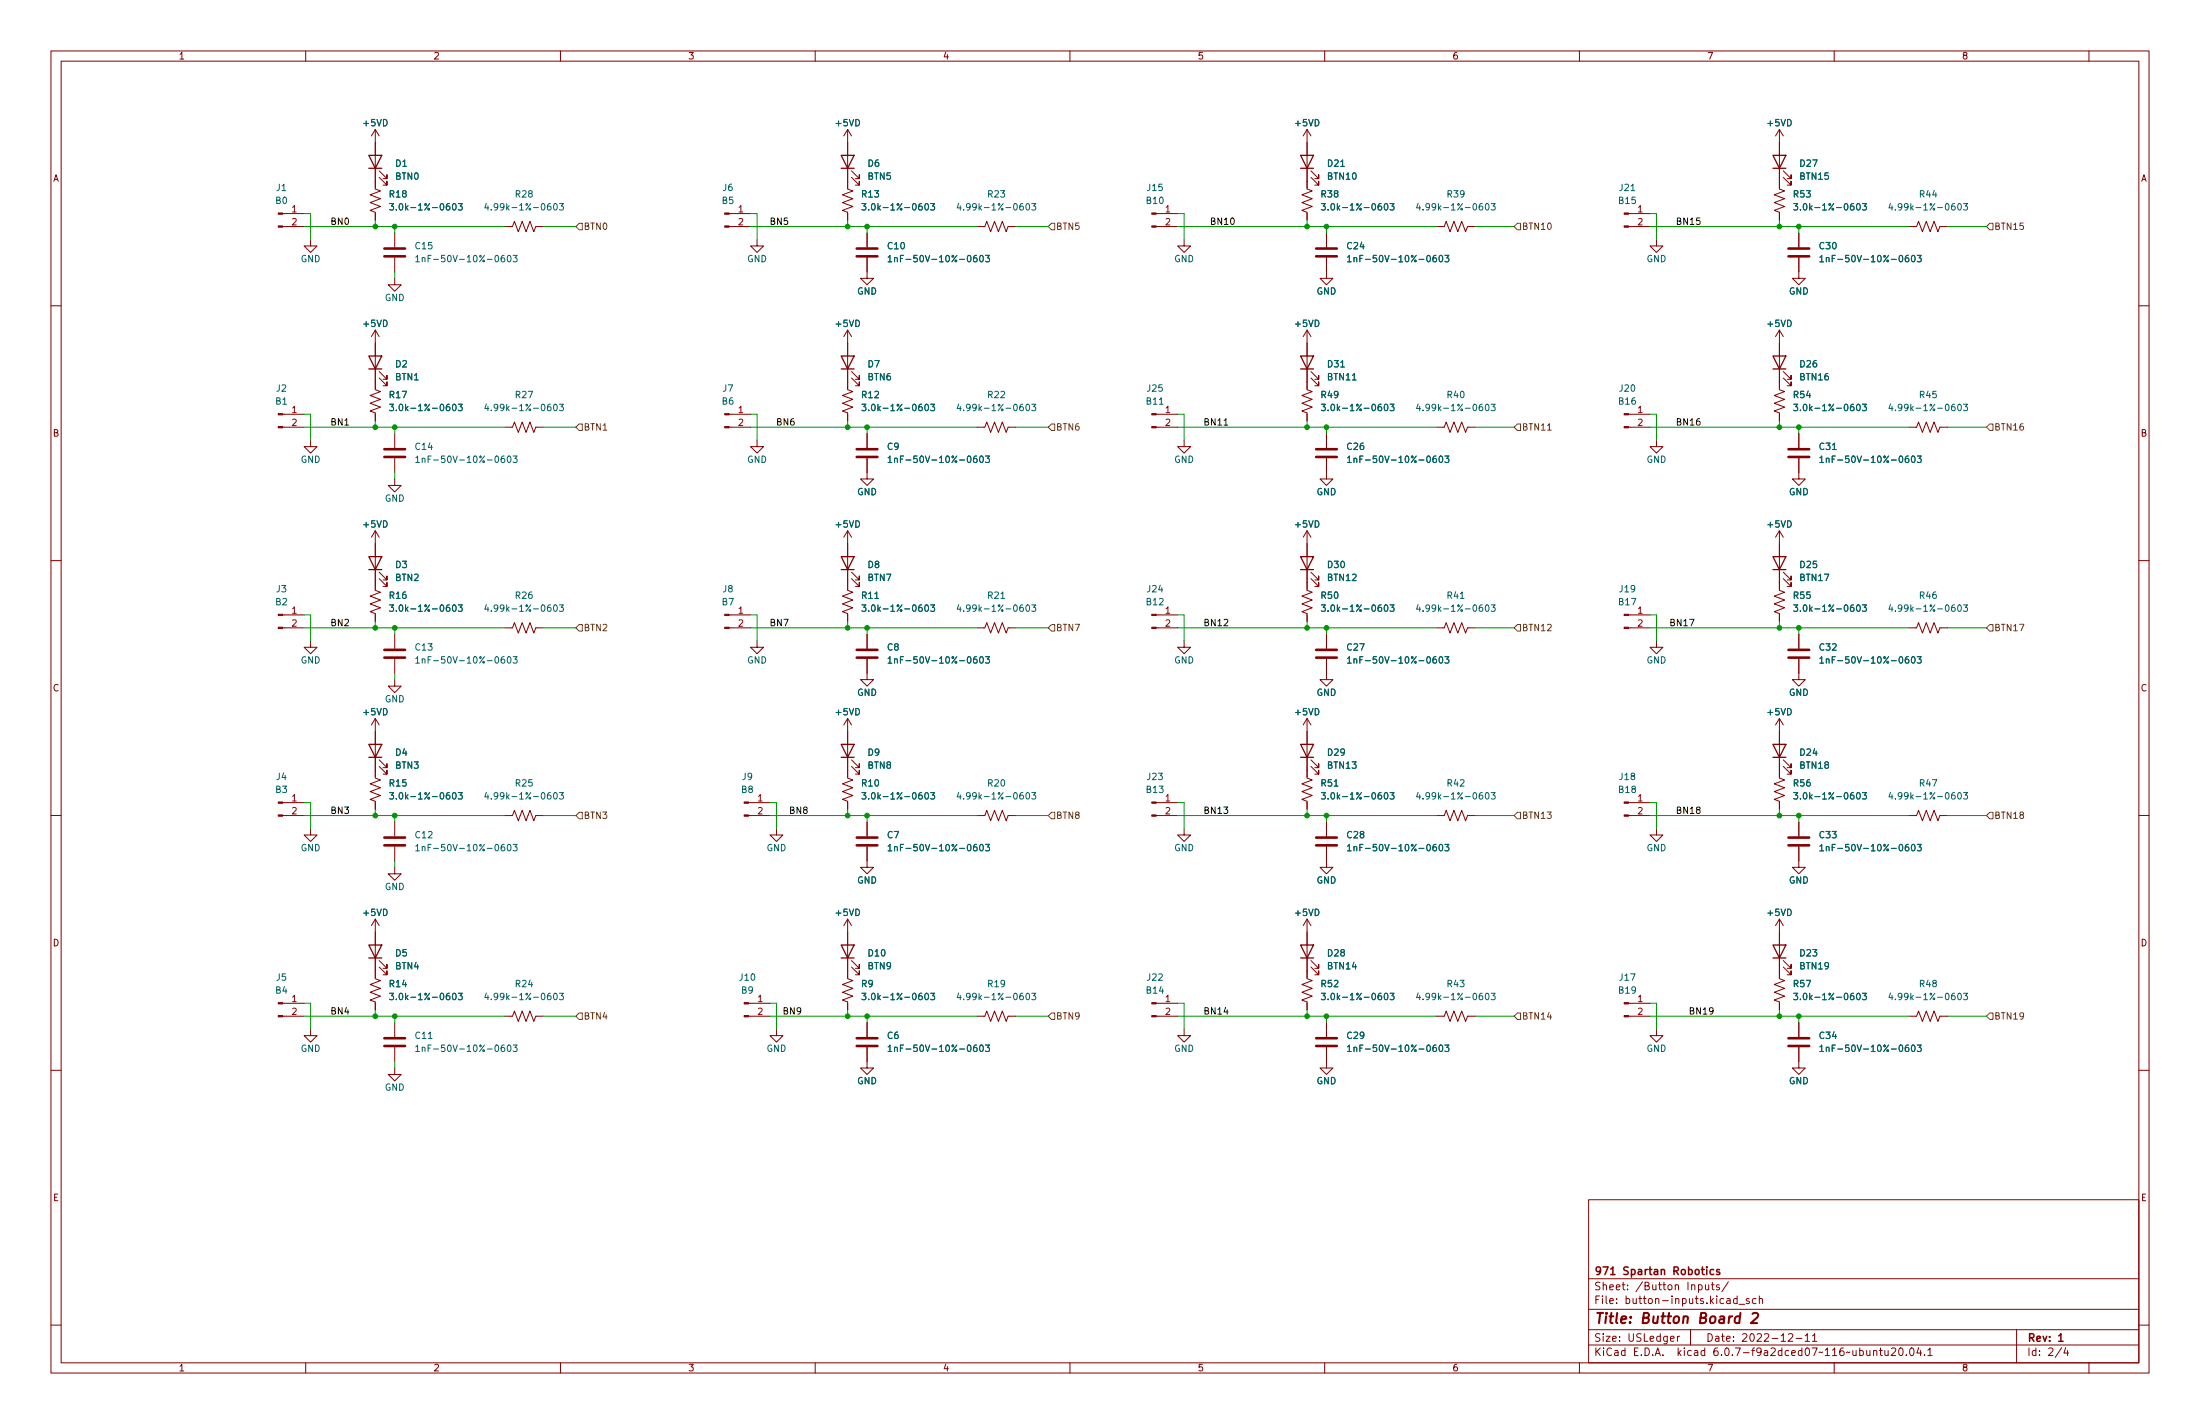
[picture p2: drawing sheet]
<svg xmlns="http://www.w3.org/2000/svg" width="432mm" height="279mm" viewBox="0 0 432 279" stroke-linecap="round" stroke-linejoin="round" font-family="sans-serif">
<g fill="none" stroke="#840000" stroke-width=".2">
<path d="M10 10h411.8v259.4h-411.8zM12 12h407.8v255.4h-407.8zM60 10v2M110 10v2M160 10v2M210 10v2M260 10v2M310 10v2M360 10v2M410 10v2M73.7 25.4v11.7l1 .4-2.1 .7 2.1 .8-2.1 .8 2.1 .7-2.1 .8 1.1 .4v1.5M73.7 25.4l-.8 1.3"/>
<path d="M73.7 25.4l.7 1.3M74.4 34.8l1.5 1.5v-.7v.7h-.7M74.4 33.5l1.5 1.6v-.8v.8h-.7M166.4 25.4v11.7l1 .4-2 .7 2 .8-2 .8 2 .7-2 .8 1 .4v1.5M166.4 25.4l-.8 1.3M166.4 25.4l.7 1.3M167.1 34.8l1.6 1.5v-.7v.7h-.8M167.1 33.5l1.6 1.6v-.8v.8h-.8M256.5 25.4v11.7l1.1 .4-2.1 .7 2.1 .8-2.1 .8 2.1 .7-2.1 .8 1 .4v1.5M256.5 25.4l-.7 1.3M256.5 25.4l.8 1.3M257.3 34.8l1.5 1.5v-.7v.7h-.7"/>
<path d="M257.3 33.5l1.5 1.6v-.8v.8h-.7M349.2 25.4v11.7l1.1 .4-2.1 .7 2.1 .8-2.1 .8 2.1 .7-2.1 .8 1 .4v1.5M349.2 25.4l-.7 1.3M349.2 25.4l.8 1.3M350 34.8l1.5 1.5v-.7v.7h-.7M350 33.5l1.5 1.6v-.8v.8h-.7M10 60h2M55.5 44.5h4.2M55.5 41.9h4.2M61 47v1.3h1.2l-1.2 1.2-1.3-1.2h1.3M77.5 54.6v1.3h1.2l-1.2 1.3-1.3-1.3h1.3M77.5 45.7v2.8"/>
<path d="M77.5 50.5v2.8M99.1 44.5h1.5l.4-1.1 .7 2.1 .8-2.1 .8 2.1 .7-2.1 .8 2.1 .4-1h1.5M143.1 44.5h4.2M143.1 41.9h4.2M148.6 47v1.3h1.3l-1.3 1.2-1.3-1.2h1.3M170.2 50.5v4.1h1.2l-1.2 1.3-1.3-1.3h1.3M170.2 45.7v2.8M191.8 44.5h1.5l.4-1.1 .7 2.1 .8-2.1 .8 2.1 .7-2.1 .8 2.1 .4-1h1.5M226.9 44.5h4.2M226.9 41.9h4.2M232.4 47v1.3h1.3l-1.3 1.2-1.3-1.2h1.3M260.3 50.5v4.1h1.3l-1.3 1.3-1.2-1.3h1.2"/>
<path d="M260.3 45.7v2.8M281.9 44.5h1.6l.3-1.1 .8 2.1 .8-2.1 .7 2.1 .8-2.1 .8 2.1 .3-1h1.6M319.6 44.5h4.2M319.6 41.9h4.2M325.1 47v1.3h1.3l-1.3 1.2-1.3-1.2h1.3M353.1 50.5v4.1h1.2l-1.2 1.3-1.3-1.3h1.3M353.1 45.7v2.8M374.6 44.5h1.6l.4-1.1 .7 2.1 .8-2.1 .7 2.1 .8-2.1 .8 2.1 .3-1h1.6M419.8 60h2M73.7 64.8v11.7l1 .3-2.1 .8 2.1 .8-2.1 .7 2.1 .8-2.1 .7 1.1 .4v1.6M73.7 64.8l-.8 1.2M73.7 64.8l.7 1.2"/>
<path d="M74.4 74.2l1.5 1.5v-.8v.8h-.7M74.4 72.9l1.5 1.5v-.7v.7h-.7M166.4 64.8v11.7l1 .3-2 .8 2 .8-2 .7 2 .8-2 .7 1 .4v1.6M166.4 64.8l-.8 1.2M166.4 64.8l.7 1.2M167.1 74.2l1.6 1.5v-.8v.8h-.8M167.1 72.9l1.6 1.5v-.7v.7h-.8M256.5 64.8v11.7l1.1 .3-2.1 .8 2.1 .8-2.1 .7 2.1 .8-2.1 .7 1 .4v1.6M256.5 64.8l-.7 1.2M256.5 64.8l.8 1.2M257.3 74.2l1.5 1.5v-.8v.8h-.7M257.3 72.9l1.5 1.5v-.7v.7h-.7"/>
<path d="M349.2 64.8v11.7l1.1 .3-2.1 .8 2.1 .8-2.1 .7 2.1 .8-2.1 .7 1 .4v1.6M349.2 64.8l-.7 1.2M349.2 64.8l.8 1.2M350 74.2l1.5 1.5v-.8v.8h-.7M350 72.9l1.5 1.5v-.7v.7h-.7M55.5 83.8h4.2M55.5 81.3h4.2M61 86.4v1.2h1.2l-1.2 1.3-1.3-1.3h1.3M77.5 94v1.3h1.2l-1.2 1.2-1.3-1.2h1.3M77.5 85.1v2.8M77.5 89.9v2.8M99.1 83.8h1.5l.4-1 .7 2 .8-2 .8 2 .7-2 .8 2 .4-1h1.5"/>
<path d="M143.1 83.8h4.2M143.1 81.3h4.2M148.6 86.4v1.2h1.3l-1.3 1.3-1.3-1.3h1.3M170.2 89.9v4.1h1.2l-1.2 1.3-1.3-1.3h1.3M170.2 85.1v2.8M191.8 83.8h1.5l.4-1 .7 2 .8-2 .8 2 .7-2 .8 2 .4-1h1.5M226.9 83.8h4.2M226.9 81.3h4.2M232.4 86.4v1.2h1.3l-1.3 1.3-1.3-1.3h1.3M260.3 89.9v4.1h1.3l-1.3 1.3-1.2-1.3h1.2M260.3 85.1v2.8M281.9 83.8h1.6l.3-1 .8 2 .8-2 .7 2 .8-2 .8 2 .3-1h1.6"/>
<path d="M319.6 83.8h4.2M319.6 81.3h4.2M325.1 86.4v1.2h1.3l-1.3 1.3-1.3-1.3h1.3M353.1 89.9v4.1h1.2l-1.2 1.3-1.3-1.3h1.3M353.1 85.1v2.8M374.6 83.8h1.6l.4-1 .7 2 .8-2 .7 2 .8-2 .8 2 .3-1h1.6M10 110h2M73.7 104.1v11.7l1 .4-2.1 .8 2.1 .7-2.1 .8 2.1 .8-2.1 .7 1.1 .4v1.5M73.7 104.1l-.8 1.3M73.7 104.1l.7 1.3M74.4 113.5l1.5 1.6v-.8v.8h-.7M74.4 112.3l1.5 1.5v-.8v.8h-.7"/>
<path d="M166.4 104.1v11.7l1 .4-2 .8 2 .7-2 .8 2 .8-2 .7 1 .4v1.5M166.4 104.1l-.8 1.3M166.4 104.1l.7 1.3M167.1 113.5l1.6 1.6v-.8v.8h-.8M167.1 112.3l1.6 1.5v-.8v.8h-.8M256.5 104.1v11.7l1.1 .4-2.1 .8 2.1 .7-2.1 .8 2.1 .8-2.1 .7 1 .4v1.5M256.5 104.1l-.7 1.3M256.5 104.1l.8 1.3M257.3 113.5l1.5 1.6v-.8v.8h-.7M257.3 112.3l1.5 1.5v-.8v.8h-.7M349.2 104.1v11.7l1.1 .4-2.1 .8 2.1 .7-2.1 .8 2.1 .8-2.1 .7 1 .4v1.5M349.2 104.1l-.7 1.3"/>
<path d="M349.2 104.1l.8 1.3M350 113.5l1.5 1.6v-.8v.8h-.7M350 112.3l1.5 1.5v-.8v.8h-.7M419.8 110h2M55.5 123.2h4.2M55.5 120.7h4.2M61 125.7v1.3h1.2l-1.2 1.3-1.3-1.3h1.3M77.5 133.4v1.2h1.2l-1.2 1.3-1.3-1.3h1.3M77.5 124.5v2.8M77.5 129.3v2.8M99.1 123.2h1.5l.4-1 .7 2 .8-2 .8 2 .7-2 .8 2 .4-1h1.5M143.1 123.2h4.2"/>
<path d="M143.1 120.7h4.2M148.6 125.7v1.3h1.3l-1.3 1.3-1.3-1.3h1.3M170.2 129.3v4.1h1.2l-1.2 1.2-1.3-1.2h1.3M170.2 124.5v2.8M191.8 123.2h1.5l.4-1 .7 2 .8-2 .8 2 .7-2 .8 2 .4-1h1.5M226.9 123.2h4.2M226.9 120.7h4.2M232.4 125.7v1.3h1.3l-1.3 1.3-1.3-1.3h1.3M260.3 129.3v4.1h1.3l-1.3 1.2-1.2-1.2h1.2M260.3 124.5v2.8M281.9 123.2h1.6l.3-1 .8 2 .8-2 .7 2 .8-2 .8 2 .3-1h1.6M319.6 123.2h4.2"/>
<path d="M319.6 120.7h4.2M325.1 125.7v1.3h1.3l-1.3 1.3-1.3-1.3h1.3M353.1 129.3v4.1h1.2l-1.2 1.2-1.3-1.2h1.3M353.1 124.5v2.8M374.6 123.2h1.6l.4-1 .7 2 .8-2 .7 2 .8-2 .8 2 .3-1h1.6M10 160h2M55.5 157.5h4.2M73.7 141v11.7l1 .3-2.1 .8 2.1 .8-2.1 .7 2.1 .8-2.1 .7 1.1 .4v1.6M73.7 141l-.8 1.2M73.7 141l.7 1.2M74.4 150.4l1.5 1.5v-.8v.8h-.7M74.4 149.1l1.5 1.5v-.7v.7h-.7"/>
<path d="M146.9 157.5h4.2M166.4 141v11.7l1 .3-2 .8 2 .8-2 .7 2 .8-2 .7 1 .4v1.6M166.4 141l-.8 1.2M166.4 141l.7 1.2M167.1 150.4l1.6 1.5v-.8v.8h-.8M167.1 149.1l1.6 1.5v-.7v.7h-.8M226.9 157.5h4.2M256.5 141v11.7l1.1 .3-2.1 .8 2.1 .8-2.1 .7 2.1 .8-2.1 .7 1 .4v1.6M256.5 141l-.7 1.2M256.5 141l.8 1.2M257.3 150.4l1.5 1.5v-.8v.8h-.7M257.3 149.1l1.5 1.5v-.7v.7h-.7"/>
<path d="M319.6 157.5h4.2M349.2 141v11.7l1.1 .3-2.1 .8 2.1 .8-2.1 .7 2.1 .8-2.1 .7 1 .4v1.6M349.2 141l-.7 1.2M349.2 141l.8 1.2M350 150.4l1.5 1.5v-.8v.8h-.7M350 149.1l1.5 1.5v-.7v.7h-.7M419.8 160h2M55.5 160h4.2M61 162.6v1.2h1.2l-1.2 1.3-1.3-1.3h1.3M77.5 170.2v1.3h1.2l-1.2 1.2-1.3-1.2h1.3M77.5 161.3v2.8M77.5 166.1v2.8"/>
<path d="M99.1 160h1.5l.4-1 .7 2 .8-2 .8 2 .7-2 .8 2 .4-1h1.5M146.9 160h4.2M152.4 162.6v1.2h1.3l-1.3 1.3-1.3-1.3h1.3M170.2 166.1v4.1h1.2l-1.2 1.3-1.3-1.3h1.3M170.2 161.3v2.8M191.8 160h1.5l.4-1 .7 2 .8-2 .8 2 .7-2 .8 2 .4-1h1.5M226.9 160h4.2M232.4 162.6v1.2h1.3l-1.3 1.3-1.3-1.3h1.3M260.3 166.1v4.1h1.3l-1.3 1.3-1.2-1.3h1.2M260.3 161.3v2.8M281.9 160h1.6l.3-1 .8 2 .8-2 .7 2 .8-2 .8 2 .3-1h1.6M319.6 160h4.2"/>
<path d="M325.1 162.6v1.2h1.3l-1.3 1.3-1.3-1.3h1.3M353.1 166.1v4.1h1.2l-1.2 1.3-1.3-1.3h1.3M353.1 161.3v2.8M374.6 160h1.6l.4-1 .7 2 .8-2 .7 2 .8-2 .8 2 .3-1h1.6M55.5 199.4h4.2M55.5 196.9h4.2M73.7 180.3v11.7l1 .4-2.1 .8 2.1 .7-2.1 .8 2.1 .8-2.1 .7 1.1 .4v1.5M73.7 180.3l-.8 1.3M73.7 180.3l.7 1.3M74.4 189.7l1.5 1.6v-.8v.8h-.7M74.4 188.5l1.5 1.5v-.8v.8h-.7M99.1 199.4h1.5l.4-1 .7 2 .8-2 .8 2 .7-2 .8 2 .4-1h1.5"/>
<path d="M146.9 199.4h4.2M146.9 196.9h4.2M166.4 180.3v11.7l1 .4-2 .8 2 .7-2 .8 2 .8-2 .7 1 .4v1.5M166.4 180.3l-.8 1.3M166.4 180.3l.7 1.3M167.1 189.7l1.6 1.6v-.8v.8h-.8M167.1 188.5l1.6 1.5v-.8v.8h-.8M191.8 199.4h1.5l.4-1 .7 2 .8-2 .8 2 .7-2 .8 2 .4-1h1.5M226.9 199.4h4.2M226.9 196.9h4.2M256.5 180.3v11.7l1.1 .4-2.1 .8 2.1 .7-2.1 .8 2.1 .8-2.1 .7 1 .4v1.5M256.5 180.3l-.7 1.3"/>
<path d="M256.5 180.3l.8 1.3M257.3 189.7l1.5 1.6v-.8v.8h-.7M257.3 188.5l1.5 1.5v-.8v.8h-.7M281.9 199.4h1.6l.3-1 .8 2 .8-2 .7 2 .8-2 .8 2 .3-1h1.6M319.6 199.4h4.2M319.6 196.9h4.2M349.2 180.3v11.7l1.1 .4-2.1 .8 2.1 .7-2.1 .8 2.1 .8-2.1 .7 1 .4v1.5M349.2 180.3l-.7 1.3M349.2 180.3l.8 1.3M350 189.7l1.5 1.6v-.8v.8h-.7M350 188.5l1.5 1.5v-.8v.8h-.7M374.6 199.4h1.6l.4-1 .7 2 .8-2 .7 2 .8-2 .8 2 .3-1h1.6"/>
<path d="M10 210h2M61 201.9v1.3h1.2l-1.2 1.3-1.3-1.3h1.3M77.5 209.6v1.2h1.2l-1.2 1.3-1.3-1.3h1.3M77.5 200.7v2.8M77.5 205.5v2.8M152.4 201.9v1.3h1.3l-1.3 1.3-1.3-1.3h1.3M170.2 205.5v4.1h1.2l-1.2 1.2-1.3-1.2h1.3M170.2 200.7v2.8M232.4 201.9v1.3h1.3l-1.3 1.3-1.3-1.3h1.3M260.3 205.5v4.1h1.3l-1.3 1.2-1.2-1.2h1.2M260.3 200.7v2.8M325.1 201.9v1.3h1.3l-1.3 1.3-1.3-1.3h1.3"/>
<path d="M353.1 205.5v4.1h1.2l-1.2 1.2-1.3-1.2h1.3M353.1 200.7v2.8M419.8 210h2M311.8 235.4h108v32h-108zM10 260h2M311.8 256.9h108M311.8 250.9h108M333.4 252.2l.4-.1 .3 .3-.2 .6h-.5M334.7 252.1l.1 .9 .4 .1 .2-.2M335.4 252.1v1M335.9 252.1h.5M336.1 251.6v1.3l.3 .2"/>
<path d="M337.4 252.2l-.3-.1-.2 .2v.2l.5 .1v.4h-.5M339.2 251.5l-1.3 1.9M340.9 254.9l-.4-.1-.3 .3 .2 .6h.5M340.9 254.3v1.5M341.3 255.9h1.1M343.3 254.9l-.4-.1-.2 .2 .1 .2 .5 .2v.3h-.6M344.7 254.9l-.5-.1-.3 .3 .2 .6h.6M345.3 254.9l.2-.1 .4 .1v.9M345.3 254.3v1.5M419.8 260h2M60 267.4v2M110 267.4v2"/>
<path d="M160 267.4v2M210 267.4v2M260 267.4v2M310 267.4v2M311.8 263.9h108M311.8 260.9h108M327.9 262.7l.7-.2-.1-.3h-.4l-.2 .2v.7h.6M329.2 262.2v1M329.7 262.2l-.5 .3M331.8 260.9v3M351 261.8l.6-.1 .2 .1 .1 .3-1 1.1h1M352.5 262.6h1.2"/>
<path d="M354.3 262.1l.4-.4v1.5M354.3 263.2h.9M355.7 262.1l.5-.4v1.5M355.7 263.2h.9M360 267.4v2M367.7 265.1l.2-.1h.4l.1 1M367.7 265v1M368.9 265h.5M369.1 264.5v1.3l.3 .2M369.9 265l.1 .9 .4 .1 .2-.2M370.6 265v1M371.2 264.6l.6-.1 .2 .1 .1 .3-.9 1.1h.9"/>
<path d="M372.9 264.5h.1a.8 .8 0 0 1 .5 .7 .8 .8 0 0 1-.5 .8 .99 .99 0 0 1-.1-1.5zM374.2 265.8v.2M375 264.5h.2a.8 .8 0 0 1 .5 .7 .8 .8 0 0 1-.5 .8 1 1 0 0 1-.2-1.5zM376.6 264.4l-.4 1.1h1M376.9 265v1M377.7 265.8v.2M378.4 264.9l.4-.4v1.5M378.4 266h.8M395.8 260.9v6.5M404.7 264.4l-1.3 1.9M405.4 264.4l-.3 1.1h.9M405.8 265v1"/>
<path d="M410 267.4v2"/>
</g>
<path d="M335 248.6v.1M335 249.1v1M336.4 249.2l-.5-.1-.3 .3 .2 .6h.6M337.5 249.2l-.4-.1-.2 .2 .1 .2 .5 .1v.4h-.6M404.1 262.1l.4-.4v1.5M404.1 263.2h.8" fill="none" stroke="#840000" stroke-width=".3"/>
<path d="M341.5 258.4a.66 .66 0 0 0-1 .3v.5l.1 .3h.8M341.6 257.6l-.2 2M344 257.8l.3-.2h.5l.2 .2 .1 .4-.2 .3-1.3 1.1h1.3" fill="none" stroke="#840000" stroke-width=".4"/>
<g fill="none" stroke="#840000" stroke-width=".51">
<path d="M75.4 50.3h4.1M75.4 48.8h4.1M168.1 50.3h4.1M168.1 48.8h4.1M258.3 50.3h4.1M258.3 48.8h4.1M351 50.3h4.1M351 48.8h4.1M75.4 89.7h4.1M75.4 88.1h4.1M168.1 89.7h4.1M168.1 88.1h4.1"/>
<path d="M258.3 89.7h4.1M258.3 88.1h4.1M351 89.7h4.1M351 88.1h4.1M75.4 129h4.1M75.4 127.5h4.1M168.1 129h4.1M168.1 127.5h4.1M258.3 129h4.1M258.3 127.5h4.1M351 129h4.1M351 127.5h4.1"/>
<path d="M75.4 165.9h4.1M75.4 164.3h4.1M168.1 165.9h4.1M168.1 164.3h4.1M258.3 165.9h4.1M258.3 164.3h4.1M351 165.9h4.1M351 164.3h4.1M75.4 205.2h4.1M75.4 203.7h4.1M168.1 205.2h4.1M168.1 203.7h4.1"/>
<path d="M258.3 205.2h4.1M258.3 203.7h4.1M351 205.2h4.1M351 203.7h4.1"/>
</g>
<g fill="none" stroke="#006464" stroke-width=".2">
<path d="M76.5 39.9h.7l-.4 .5 .4 .1v.6l-.2 .1-.5-.1M89.9 39.9h.8l-.4 .5 .4 .1v.6l-.2 .1-.6-.1M95.5 39.9l-.3 .9h.7M109.8 39.9h.8l-.4 .5 .3 .1v.6l-.2 .1-.5-.1M169.2 39.9h.8l-.5 .5 .4 .1v.6l-.2 .1-.5-.1M182.7 39.9h.7l-.4 .5 .4 .1v.6l-.2 .1-.5-.1M188.2 39.9l-.3 .9h.8M202.5 39.9h.8l-.4 .5 .3 .1v.6l-.2 .1-.5-.1M259.3 39.9h.8l-.4 .5 .4 .1v.6l-.2 .1-.6-.1M272.8 39.9h.8l-.4 .5 .4 .1v.6l-.2 .1-.6-.1M278.3 39.9l-.3 .9h.8M292.7 39.9h.8l-.5 .5 .4 .1v.6l-.2 .1-.5-.1"/>
<path d="M352.1 39.9h.7l-.4 .5 .4 .1v.6l-.2 .1-.5-.1M365.5 39.9h.8l-.4 .5 .4 .1v.6l-.2 .1-.6-.1M371.1 39.9l-.4 .9h.8M385.4 39.9h.8l-.5 .5 .4 .1v.6l-.2 .1-.5-.1M81.6 50.5l.4-.4v1.3M81.6 51.4h.7M82.9 50.6h.5v.8M82.9 50.5v.9M95.8 40.4v.8M99.7 50.2l.2-.1a.68 .68 0 0 1 .4 .6 .68 .68 0 0 1-.4 .7 .84 .84 0 0 1-.2-1.2zM100.7 50.1h.8l-.4 .5 .3 .1v.6l-.1 .1-.6-.1M174.3 50.5l.4-.4v1.3"/>
<path d="M174.3 51.4h.7M175.6 50.6h.5v.8M175.6 50.5v.9M188.5 40.4v.8M192.5 50.2l.1-.1a.68 .68 0 0 1 .4 .6 .68 .68 0 0 1-.4 .7 .84 .84 0 0 1-.1-1.2zM193.4 50.1h.8l-.4 .5 .3 .1v.6l-.1 .1-.6-.1M264.5 50.5l.3-.4v1.3M264.5 51.4h.7M265.8 50.6h.4l.1 .8M265.8 50.5v.9M278.6 40.4v.8M282.6 50.2l.1-.1a.68 .68 0 0 1 .5 .6 .68 .68 0 0 1-.5 .7 .85 .85 0 0 1-.1-1.2z"/>
<path d="M283.6 50.1h.8l-.4 .5 .3 .1v.6l-.2 .1-.5-.1M357.2 50.5l.4-.4v1.3M357.2 51.4h.7M358.5 50.6h.4l.1 .8M358.5 50.5v.9M371.4 40.4v.8M375.3 50.2l.2-.1a.68 .68 0 0 1 .4 .6 .68 .68 0 0 1-.4 .7 .85 .85 0 0 1-.2-1.2zM376.3 50.1h.8l-.4 .5 .3 .1v.6l-.2 .1-.5-.1M76.5 79.3h.7l-.4 .5 .4 .1v.6l-.2 .1-.5-.1M89.9 79.3h.8l-.4 .5 .4 .1v.6l-.2 .1-.6-.1M95.5 79.3l-.3 .9h.7M95.8 79.7v.9"/>
<path d="M109.8 79.3h.8l-.4 .5 .3 .1v.6l-.2 .1-.5-.1M169.2 79.3h.8l-.5 .5 .4 .1v.6l-.2 .1-.5-.1M182.7 79.3h.7l-.4 .5 .4 .1v.6l-.2 .1-.5-.1M188.2 79.3l-.3 .9h.8M188.5 79.7v.9M202.5 79.3h.8l-.4 .5 .3 .1v.6l-.2 .1-.5-.1M259.3 79.3h.8l-.4 .5 .4 .1v.6l-.2 .1-.6-.1M272.8 79.3h.8l-.4 .5 .4 .1v.6l-.2 .1-.6-.1M278.3 79.3l-.3 .9h.8M278.6 79.7v.9M292.7 79.3h.8l-.5 .5 .4 .1v.6l-.2 .1-.5-.1M352.1 79.3h.7l-.4 .5 .4 .1v.6l-.2 .1-.5-.1"/>
<path d="M365.5 79.3h.8l-.4 .5 .4 .1v.6l-.2 .1-.6-.1M371.1 79.3l-.4 .9h.8M371.4 79.7v.9M385.4 79.3h.8l-.5 .5 .4 .1v.6l-.2 .1-.5-.1M81.6 89.8l.4-.3v1.2M81.6 90.7h.7M82.9 90h.5v.7M82.9 89.9v.8M99.7 89.5h.2a.68 .68 0 0 1 .4 .6 .68 .68 0 0 1-.4 .6 .84 .84 0 0 1-.2-1.2zM100.7 89.5h.8l-.4 .5 .3 .1v.5l-.1 .1-.6-.1M174.3 89.8l.4-.3v1.2M174.3 90.7h.7"/>
<path d="M175.6 90h.5v.7M175.6 89.9v.8M192.5 89.5h.1a.68 .68 0 0 1 .4 .6 .68 .68 0 0 1-.4 .6 .84 .84 0 0 1-.1-1.2zM193.4 89.5h.8l-.4 .5 .3 .1v.5l-.1 .1-.6-.1M264.5 89.8l.3-.3v1.2M264.5 90.7h.7M265.8 90h.4l.1 .7M265.8 89.9v.8M282.6 89.5h.1a.68 .68 0 0 1 .5 .6 .68 .68 0 0 1-.5 .6 .85 .85 0 0 1-.1-1.2zM283.6 89.5h.8l-.4 .5 .3 .1v.5l-.2 .1-.5-.1M357.2 89.8l.4-.3v1.2M357.2 90.7h.7"/>
<path d="M358.5 90h.4l.1 .7M358.5 89.9v.8M375.3 89.5h.2a.68 .68 0 0 1 .4 .6 .68 .68 0 0 1-.4 .6 .85 .85 0 0 1-.2-1.2zM376.3 89.5h.8l-.4 .5 .3 .1v.5l-.2 .1-.5-.1M76.5 118.7h.7l-.4 .5 .4 .1v.5l-.2 .2-.5-.2M89.9 118.7h.8l-.4 .5 .4 .1v.5l-.2 .2-.6-.2M95.5 118.6l-.3 .9h.7M95.8 119.1v.9M109.8 118.7h.8l-.4 .5 .3 .1v.5l-.2 .2-.5-.2M169.2 118.7h.8l-.5 .5 .4 .1v.5l-.2 .2-.5-.2M182.7 118.7h.7l-.4 .5 .4 .1v.5l-.2 .2-.5-.2M188.2 118.6l-.3 .9h.8"/>
<path d="M188.5 119.1v.9M202.5 118.7h.8l-.4 .5 .3 .1v.5l-.2 .2-.5-.2M259.3 118.7h.8l-.4 .5 .4 .1v.5l-.2 .2-.6-.2M272.8 118.7h.8l-.4 .5 .4 .1v.5l-.2 .2-.6-.2M278.3 118.6l-.3 .9h.8M278.6 119.1v.9M292.7 118.7h.8l-.5 .5 .4 .1v.5l-.2 .2-.5-.2M352.1 118.7h.7l-.4 .5 .4 .1v.5l-.2 .2-.5-.2M365.5 118.7h.8l-.4 .5 .4 .1v.5l-.2 .2-.6-.2M371.1 118.6l-.4 .9h.8M371.4 119.1v.9M385.4 118.7h.8l-.5 .5 .4 .1v.5l-.2 .2-.5-.2"/>
<path d="M81.6 129.2l.4-.4v1.3M81.6 130.1h.7M82.9 129.4l.5-.1v.8M82.9 129.3v.8M99.7 129l.2-.2a.68 .68 0 0 1 .4 .7 .68 .68 0 0 1-.4 .6l-.3-.5zM100.7 128.8h.8l-.4 .5 .3 .1v.6l-.1 .1-.6-.1M174.3 129.2l.4-.4v1.3M174.3 130.1h.7M175.6 129.4l.5-.1v.8M175.6 129.3v.8M192.5 128.9l.1-.1a.68 .68 0 0 1 .4 .7 .68 .68 0 0 1-.4 .6 .84 .84 0 0 1-.1-1.2zM193.4 128.8h.8l-.4 .5 .3 .1v.6l-.1 .1-.6-.1"/>
<path d="M264.5 129.2l.3-.4v1.3M264.5 130.1h.7M265.8 129.4l.4-.1 .1 .8M265.8 129.3v.8M282.6 128.9l.1-.1a.68 .68 0 0 1 .5 .7 .68 .68 0 0 1-.5 .6 .85 .85 0 0 1-.1-1.2zM283.6 128.8h.8l-.4 .5 .3 .1v.6l-.2 .1-.5-.1M357.2 129.2l.4-.4v1.3M357.2 130.1h.7M358.5 129.4l.4-.1 .1 .8M358.5 129.3v.8M375.3 128.9l.2-.1a.68 .68 0 0 1 .4 .7 .68 .68 0 0 1-.4 .6 .85 .85 0 0 1-.2-1.2zM376.3 128.8h.8l-.4 .5 .3 .1v.6l-.2 .1-.5-.1"/>
<path d="M76.5 155.5h.7l-.4 .5 .4 .1v.6l-.2 .1-.5-.1M89.9 155.5h.8l-.4 .5 .4 .1v.6l-.2 .1-.6-.1M95.5 155.5l-.3 .9h.7M95.8 155.9v.9M109.8 155.5h.8l-.4 .5 .3 .1v.6l-.2 .1-.5-.1M169.2 155.5h.8l-.5 .5 .4 .1v.6l-.2 .1-.5-.1M182.7 155.5h.7l-.4 .5 .4 .1v.6l-.2 .1-.5-.1M188.2 155.5l-.3 .9h.8M188.5 155.9v.9M202.5 155.5h.8l-.4 .5 .3 .1v.6l-.2 .1-.5-.1M259.3 155.5h.8l-.4 .5 .4 .1v.6l-.2 .1-.6-.1M272.8 155.5h.8l-.4 .5 .4 .1v.6l-.2 .1-.6-.1"/>
<path d="M278.3 155.5l-.3 .9h.8M278.6 155.9v.9M292.7 155.5h.8l-.5 .5 .4 .1v.6l-.2 .1-.5-.1M352.1 155.5h.7l-.4 .5 .4 .1v.6l-.2 .1-.5-.1M365.5 155.5h.8l-.4 .5 .4 .1v.6l-.2 .1-.6-.1M371.1 155.5l-.4 .9h.8M371.4 155.9v.9M385.4 155.5h.8l-.5 .5 .4 .1v.6l-.2 .1-.5-.1M81.6 166l.4-.3v1.2M81.6 166.9h.7M82.9 166.2h.5v.7M82.9 166.1v.8"/>
<path d="M99.7 165.8l.2-.1a.68 .68 0 0 1 .4 .6 .68 .68 0 0 1-.4 .6l-.3-.4zM100.7 165.7h.8l-.4 .5 .3 .1v.5l-.1 .1-.6-.1M174.3 166l.4-.3v1.2M174.3 166.9h.7M175.6 166.2h.5v.7M175.6 166.1v.8M192.5 165.7h.1a.68 .68 0 0 1 .4 .6 .68 .68 0 0 1-.4 .6 .84 .84 0 0 1-.1-1.2zM193.4 165.7h.8l-.4 .5 .3 .1v.5l-.1 .1-.6-.1M264.5 166l.3-.3v1.2M264.5 166.9h.7M265.8 166.2h.4l.1 .7M265.8 166.1v.8"/>
<path d="M282.6 165.7h.1a.68 .68 0 0 1 .5 .6 .68 .68 0 0 1-.5 .6 .85 .85 0 0 1-.1-1.2zM283.6 165.7h.8l-.4 .5 .3 .1v.5l-.2 .1-.5-.1M357.2 166l.4-.3v1.2M357.2 166.9h.7M358.5 166.2h.4l.1 .7M358.5 166.1v.8M375.3 165.7h.2a.68 .68 0 0 1 .4 .6 .68 .68 0 0 1-.4 .6 .85 .85 0 0 1-.2-1.2zM376.3 165.7h.8l-.4 .5 .3 .1v.5l-.2 .1-.5-.1M76.5 194.9h.7l-.4 .5 .4 .1v.5l-.2 .2-.5-.2M89.9 194.9h.8l-.4 .5 .4 .1v.5l-.2 .2-.6-.2M95.5 194.8l-.3 .9h.7M95.8 195.3v.9"/>
<path d="M109.8 194.9h.8l-.4 .5 .3 .1v.5l-.2 .2-.5-.2M169.2 194.9h.8l-.5 .5 .4 .1v.5l-.2 .2-.5-.2M182.7 194.9h.7l-.4 .5 .4 .1v.5l-.2 .2-.5-.2M188.2 194.8l-.3 .9h.8M188.5 195.3v.9M202.5 194.9h.8l-.4 .5 .3 .1v.5l-.2 .2-.5-.2M259.3 194.9h.8l-.4 .5 .4 .1v.5l-.2 .2-.6-.2M272.8 194.9h.8l-.4 .5 .4 .1v.5l-.2 .2-.6-.2M278.3 194.8l-.3 .9h.8M278.6 195.3v.9M292.7 194.9h.8l-.5 .5 .4 .1v.5l-.2 .2-.5-.2M352.1 194.9h.7l-.4 .5 .4 .1v.5l-.2 .2-.5-.2"/>
<path d="M365.5 194.9h.8l-.4 .5 .4 .1v.5l-.2 .2-.6-.2M371.1 194.8l-.4 .9h.8M371.4 195.3v.9M385.4 194.9h.8l-.5 .5 .4 .1v.5l-.2 .2-.5-.2M81.6 205.4l.4-.4v1.3M81.6 206.3h.7M82.9 205.6l.5-.1v.8M82.9 205.5v.8M99.7 205.2l.2-.2a.68 .68 0 0 1 .4 .7 .68 .68 0 0 1-.4 .6l-.3-.5zM100.7 205h.8l-.4 .5 .3 .1v.6l-.1 .1-.6-.1M174.3 205.4l.4-.4v1.3M174.3 206.3h.7"/>
<path d="M175.6 205.6l.5-.1v.8M175.6 205.5v.8M192.5 205.1l.1-.1a.68 .68 0 0 1 .4 .7 .68 .68 0 0 1-.4 .6 .84 .84 0 0 1-.1-1.2zM193.4 205h.8l-.4 .5 .3 .1v.6l-.1 .1-.6-.1M264.5 205.4l.3-.4v1.3M264.5 206.3h.7M265.8 205.6l.4-.1 .1 .8M265.8 205.5v.8M282.6 205.1l.1-.1a.68 .68 0 0 1 .5 .7 .68 .68 0 0 1-.5 .6 .85 .85 0 0 1-.1-1.2zM283.6 205h.8l-.4 .5 .3 .1v.6l-.2 .1-.5-.1M357.2 205.4l.4-.4v1.3M357.2 206.3h.7"/>
<path d="M358.5 205.6l.4-.1 .1 .8M358.5 205.5v.8M375.3 205.1l.2-.1a.68 .68 0 0 1 .4 .7 .68 .68 0 0 1-.4 .6 .85 .85 0 0 1-.2-1.2zM376.3 205h.8l-.4 .5 .3 .1v.6l-.2 .1-.5-.1"/>
</g>
<g fill="#840000" stroke="#840000" stroke-width=".2">
<path d="M226.1 159.9h.8v.2h-.8z"/>
<path d="M226.1 157.4h.8v.2h-.8z"/>
<path d="M226.1 123.1h.8v.2h-.8z"/>
<path d="M226.1 120.5h.8v.3h-.8z"/>
<path d="M142.2 44.3h.9v.3h-.9z"/>
<path d="M142.2 41.8h.9v.2h-.9z"/>
<path d="M318.8 199.3h.8v.2h-.8z"/>
<path d="M318.8 196.7h.8v.3h-.8z"/>
<path d="M226.1 199.3h.8v.2h-.8z"/>
<path d="M226.1 196.7h.8v.3h-.8z"/>
<path d="M142.2 83.7h.9v.2h-.9z"/>
<path d="M142.2 81.2h.9v.2h-.9z"/>
<path d="M54.6 123.1h.9v.2h-.9z"/>
<path d="M54.6 120.5h.9v.3h-.9z"/>
<path d="M54.6 159.9h.9v.2h-.9z"/>
<path d="M54.6 157.4h.9v.2h-.9z"/>
<path d="M54.6 199.3h.9v.2h-.9z"/>
<path d="M54.6 196.7h.9v.3h-.9z"/>
<path d="M146 199.3h.9v.2h-.9z"/>
<path d="M146 196.7h.9v.3h-.9z"/>
<path d="M318.8 44.3h.8v.3h-.8z"/>
<path d="M318.8 41.8h.8v.2h-.8z"/>
<path d="M146 159.9h.9v.2h-.9z"/>
<path d="M146 157.4h.9v.2h-.9z"/>
<path d="M54.6 44.3h.9v.3h-.9z"/>
<path d="M54.6 41.8h.9v.2h-.9z"/>
<path d="M318.8 123.1h.8v.2h-.8z"/>
<path d="M318.8 120.5h.8v.3h-.8z"/>
<path d="M142.2 123.1h.9v.2h-.9z"/>
<path d="M142.2 120.5h.9v.3h-.9z"/>
<path d="M318.8 83.7h.8v.2h-.8z"/>
<path d="M318.8 81.2h.8v.2h-.8z"/>
<path d="M226.1 83.7h.8v.2h-.8z"/>
<path d="M226.1 81.2h.8v.2h-.8z"/>
<path d="M54.6 83.7h.9v.2h-.9z"/>
<path d="M54.6 81.2h.9v.2h-.9z"/>
<path d="M318.8 159.9h.8v.2h-.8z"/>
<path d="M318.8 157.4h.8v.2h-.8z"/>
<path d="M226.1 44.3h.8v.3h-.8z"/>
<path d="M226.1 41.8h.8v.2h-.8z"/>
</g>
<g fill="none" stroke="#840000" stroke-width=".25">
<path d="M72.4 30.5h2.5l-1.2 2.5zM72.4 33h2.5M165.1 30.5h2.5l-1.2 2.5zM165.1 33h2.5M255.3 30.5h2.5l-1.3 2.5zM255.3 33h2.5M348 30.5h2.5l-1.3 2.5zM348 33h2.5M72.4 69.9h2.5l-1.2 2.5zM72.4 72.4h2.5M165.1 69.9h2.5l-1.2 2.5zM165.1 72.4h2.5"/>
<path d="M255.3 69.9h2.5l-1.3 2.5zM255.3 72.4h2.5M348 69.9h2.5l-1.3 2.5zM348 72.4h2.5M72.4 109.2h2.5l-1.2 2.6zM72.4 111.8h2.5M165.1 109.2h2.5l-1.2 2.6zM165.1 111.8h2.5M255.3 109.2h2.5l-1.3 2.6zM255.3 111.8h2.5M348 109.2h2.5l-1.3 2.6zM348 111.8h2.5"/>
<path d="M72.4 146.1h2.5l-1.2 2.5zM72.4 148.6h2.5M165.1 146.1h2.5l-1.2 2.5zM165.1 148.6h2.5M255.3 146.1h2.5l-1.3 2.5zM255.3 148.6h2.5M348 146.1h2.5l-1.3 2.5zM348 148.6h2.5M72.4 185.4h2.5l-1.2 2.6zM72.4 188h2.5M165.1 185.4h2.5l-1.2 2.6zM165.1 188h2.5"/>
<path d="M255.3 185.4h2.5l-1.3 2.6zM255.3 188h2.5M348 185.4h2.5l-1.3 2.6zM348 188h2.5"/>
</g>
<g fill="none" stroke="#725600" stroke-width=".2">
<path d="M113.7 43.8h.6v1.3h-.6l-.7-.6zM206.4 43.8h.6v1.3h-.6l-.7-.6zM297.8 43.8h.6v1.3h-.6l-.6-.6zM390.5 43.8h.7v1.3h-.7l-.6-.6zM113.7 83.2h.6v1.3h-.6l-.7-.7zM206.4 83.2h.6v1.3h-.6l-.7-.7zM297.8 83.2h.6v1.3h-.6l-.6-.7zM303.7 84.4h.8M390.5 83.2h.7v1.3h-.7l-.6-.7zM113.7 122.6h.6v1.2h-.6l-.7-.6zM206.4 122.6h.6v1.2h-.6l-.7-.6zM297.8 122.6h.6v1.2h-.6l-.6-.6z"/>
<path d="M390.5 122.6h.7v1.2h-.7l-.6-.6zM113.7 159.4h.6v1.3h-.6l-.7-.7zM206.4 159.4h.6v1.3h-.6l-.7-.7zM297.8 159.4h.6v1.3h-.6l-.6-.7zM390.5 159.4h.7v1.3h-.7l-.6-.7zM113.7 198.8h.6v1.2h-.6l-.7-.6zM206.4 198.8h.6v1.2h-.6l-.7-.6zM297.8 198.8h.6v1.2h-.6l-.6-.6zM390.5 198.8h.7v1.2h-.7l-.6-.6z"/>
</g>
<g fill="none" stroke="#009600" stroke-width=".2">
<path d="M59.7 41.9h1.3v5.1M59.7 44.5h39.4M73.7 43.2v1.3M77.5 44.5v1.2M77.5 53.3v1.3M106.7 44.5h6.3M147.3 41.9h1.3v5.1M147.3 44.5h44.5M166.4 43.2v1.3M170.2 44.5v1.2M199.4 44.5h6.3M231.1 41.9h1.3v5.1"/>
<path d="M231.1 44.5h50.8M256.5 43.2v1.3M260.3 44.5v1.2M289.6 44.5h7.6M323.8 41.9h1.3v5.1M323.8 44.5h50.8M349.2 43.2v1.3M353.1 44.5v1.2M382.3 44.5h7.6M59.7 81.3h1.3v5.1M59.7 83.8h39.4M73.7 82.6v1.2"/>
<path d="M77.5 83.8v1.3M77.5 92.7v1.3M106.7 83.8h6.3M147.3 83.8h44.5M147.3 81.3h1.3v5.1M166.4 82.6v1.2M170.2 83.8v1.3M199.4 83.8h6.3M231.1 83.8h50.8M231.1 81.3h1.3v5.1M256.5 82.6v1.2M260.3 83.8v1.3"/>
<path d="M289.6 83.8h7.6M323.8 83.8h50.8M323.8 81.3h1.3v5.1M349.2 82.6v1.2M353.1 83.8v1.3M382.3 83.8h7.6M59.7 120.7h1.3v5M59.7 123.2h39.4M73.7 121.9v1.3M77.5 123.2v1.3M77.5 132.1v1.3M106.7 123.2h6.3"/>
<path d="M147.3 120.7h1.3v5M147.3 123.2h44.5M166.4 121.9v1.3M170.2 123.2v1.3M199.4 123.2h6.3M231.1 123.2h50.8M231.1 120.7h1.3v5M256.5 121.9v1.3M260.3 123.2v1.3M289.6 123.2h7.6M323.8 123.2h50.8M323.8 120.7h1.3v5"/>
<path d="M349.2 121.9v1.3M353.1 123.2v1.3M382.3 123.2h7.6M59.7 157.5h1.3v5.1M73.7 158.8v1.2M151.1 157.5h1.3v5.1M166.4 158.8v1.2M231.1 157.5h1.3v5.1M256.5 158.8v1.2M323.8 157.5h1.3v5.1M349.2 158.8v1.2M59.7 160h39.4"/>
<path d="M77.5 160v1.3M77.5 168.9v1.3M106.7 160h6.3M151.1 160h40.7M170.2 160v1.3M199.4 160h6.3M231.1 160h50.8M260.3 160v1.3M289.6 160h7.6M323.8 160h50.8M353.1 160v1.3M382.3 160h7.6"/>
<path d="M59.7 199.4h39.4M59.7 196.9h1.3v5M73.7 198.1v1.3M77.5 199.4v1.3M106.7 199.4h6.3M151.1 199.4h40.7M151.1 196.9h1.3v5M166.4 198.1v1.3M170.2 199.4v1.3M199.4 199.4h6.3M231.1 199.4h50.8M231.1 196.9h1.3v5"/>
<path d="M256.5 198.1v1.3M260.3 199.4v1.3M289.6 199.4h7.6M323.8 199.4h50.8M323.8 196.9h1.3v5M349.2 198.1v1.3M353.1 199.4v1.3M382.3 199.4h7.6M77.5 208.3v1.3"/>
</g>
<g fill="#009600" stroke="#009600" stroke-width=".2">
<circle cx="349.2" cy="199.4" r=".46"/>
<circle cx="353.1" cy="199.4" r=".46"/>
<circle cx="349.2" cy="160" r=".46"/>
<circle cx="353.1" cy="160" r=".46"/>
<circle cx="260.3" cy="44.5" r=".46"/>
<circle cx="256.5" cy="123.2" r=".46"/>
<circle cx="260.3" cy="123.2" r=".46"/>
<circle cx="260.3" cy="83.8" r=".46"/>
<circle cx="256.5" cy="83.8" r=".46"/>
<circle cx="256.5" cy="44.5" r=".46"/>
<circle cx="260.3" cy="160" r=".46"/>
<circle cx="256.5" cy="160" r=".46"/>
<circle cx="256.5" cy="199.4" r=".46"/>
<circle cx="260.3" cy="199.4" r=".46"/>
<circle cx="349.2" cy="123.2" r=".46"/>
<circle cx="353.1" cy="44.5" r=".46"/>
<circle cx="353.1" cy="83.8" r=".46"/>
<circle cx="349.2" cy="83.8" r=".46"/>
<circle cx="349.2" cy="44.5" r=".46"/>
<circle cx="353.1" cy="123.2" r=".46"/>
<circle cx="166.4" cy="160" r=".46"/>
<circle cx="166.4" cy="199.4" r=".46"/>
<circle cx="170.2" cy="199.4" r=".46"/>
<circle cx="170.2" cy="160" r=".46"/>
<circle cx="77.5" cy="123.2" r=".46"/>
<circle cx="73.7" cy="123.2" r=".46"/>
<circle cx="77.5" cy="199.4" r=".46"/>
<circle cx="73.7" cy="199.4" r=".46"/>
<circle cx="73.7" cy="160" r=".46"/>
<circle cx="77.5" cy="160" r=".46"/>
<circle cx="166.4" cy="44.5" r=".46"/>
<circle cx="170.2" cy="44.5" r=".46"/>
<circle cx="170.2" cy="83.8" r=".46"/>
<circle cx="166.4" cy="83.8" r=".46"/>
<circle cx="77.5" cy="83.8" r=".46"/>
<circle cx="73.7" cy="83.8" r=".46"/>
<circle cx="77.5" cy="44.5" r=".46"/>
<circle cx="73.7" cy="44.5" r=".46"/>
<circle cx="170.2" cy="123.2" r=".46"/>
<circle cx="166.4" cy="123.2" r=".46"/>
</g>
<text font-size="2.8" fill="#840000" x="312.8" y="259.7">Title: Button Board 2</text>
<g font-size="2.1" fill="#840000">
<text x="312.8" y="250.2">971 Spartan Robotics</text>
<text x="312.8" y="255.9">File: button-inputs.kicad_sch</text>
<text x="312.8" y="253.2">Sheet: /Button Inputs/</text>
<text x="312.8" y="263.2">Size: USLedger</text>
<text x="334.8" y="263.2">Date: 2022-12-11</text>
<text x="397.8" y="263.2">Rev: 1</text>
<text x="312.8" y="266">KiCad E.D.A. kicad 6.0.7-f9a2dced07~116~ubuntu20.04.1</text>
<text x="397.8" y="266">Id: 2/4</text>
</g>
<g font-size="1.8" fill="#840000">
<text x="35" y="11.7">1</text>
<text x="85" y="11.7">2</text>
<text x="135" y="11.7">3</text>
<text x="185" y="11.7">4</text>
<text x="235" y="11.7">5</text>
<text x="285" y="11.7">6</text>
<text x="335" y="11.7">7</text>
<text x="385" y="11.7">8</text>
<text x="10.3" y="35.6">A</text>
<text x="420.1" y="35.6">A</text>
<text x="10.3" y="85.7">B</text>
<text x="420.1" y="85.7">B</text>
<text x="10.3" y="135.6">C</text>
<text x="420.1" y="135.6">C</text>
<text x="10.3" y="185.7">D</text>
<text x="420.1" y="185.7">D</text>
<text x="10.4" y="235.7">E</text>
<text x="420.2" y="235.7">E</text>
<text x="35" y="269.1">1</text>
<text x="85" y="269.1">2</text>
<text x="135" y="269.1">3</text>
<text x="185" y="269.1">4</text>
<text x="235" y="269.1">5</text>
<text x="285" y="269.1">6</text>
<text x="335" y="269.1">7</text>
<text x="385" y="269.1">8</text>
</g>
<g font-size="1.8" fill="#006464">
<text x="71.4" y="24.8">+5VD</text>
<text x="164.1" y="24.8">+5VD</text>
<text x="254.3" y="24.8">+5VD</text>
<text x="347" y="24.8">+5VD</text>
<text x="77.6" y="35.2">BTN0</text>
<text x="77.7" y="32.7">D1</text>
<text x="170.3" y="35.2">BTN5</text>
<text x="170.4" y="32.7">D6</text>
<text x="260.6" y="35.2">BTN10</text>
<text x="260.7" y="32.7">D21</text>
<text x="353.3" y="35.2">BTN15</text>
<text x="353.4" y="32.7">D27</text>
<text x="54.1" y="40">B0</text>
<text x="54.3" y="37.5">J1</text>
<text x="76.5" y="38.7">R18</text>
<text x="78.1" y="41.3">3.0k-1%-0603</text>
<text x="96.8" y="41.3">4.99k-1%-0603</text>
<text x="101.2" y="38.7">R28</text>
<text x="141.7" y="40">B5</text>
<text x="141.9" y="37.5">J6</text>
<text x="169.2" y="38.7">R13</text>
<text x="170.8" y="41.3">3.0k-1%-0603</text>
<text x="189.5" y="41.3">4.99k-1%-0603</text>
<text x="194" y="38.7">R23</text>
<text x="225.1" y="40">B10</text>
<text x="225.2" y="37.5">J15</text>
<text x="259.4" y="38.7">R38</text>
<text x="261" y="41.3">3.0k-1%-0603</text>
<text x="279.7" y="41.3">4.99k-1%-0603</text>
<text x="284.1" y="38.7">R39</text>
<text x="317.8" y="40">B15</text>
<text x="317.9" y="37.5">J21</text>
<text x="352.1" y="38.7">R53</text>
<text x="353.7" y="41.3">3.0k-1%-0603</text>
<text x="372.4" y="41.3">4.99k-1%-0603</text>
<text x="376.8" y="38.7">R44</text>
<text x="59" y="51.4">GND</text>
<text x="81.6" y="48.9">C15</text>
<text x="83.8" y="51.4">1nF-50V-10%-0603</text>
<text x="146.6" y="51.4">GND</text>
<text x="174.3" y="48.9">C10</text>
<text x="176.5" y="51.4">1nF-50V-10%-0603</text>
<text x="230.4" y="51.4">GND</text>
<text x="264.5" y="48.9">C24</text>
<text x="266.7" y="51.4">1nF-50V-10%-0603</text>
<text x="323.2" y="51.4">GND</text>
<text x="357.2" y="48.9">C30</text>
<text x="359.4" y="51.4">1nF-50V-10%-0603</text>
<text x="75.5" y="59.1">GND</text>
<text x="168.2" y="57.8">GND</text>
<text x="258.4" y="57.8">GND</text>
<text x="351.1" y="57.8">GND</text>
<text x="71.4" y="64.1">+5VD</text>
<text x="164.1" y="64.1">+5VD</text>
<text x="254.3" y="64.1">+5VD</text>
<text x="347" y="64.1">+5VD</text>
<text x="54.3" y="76.8">J2</text>
<text x="77.6" y="74.6">BTN1</text>
<text x="77.7" y="72.1">D2</text>
<text x="141.9" y="76.8">J7</text>
<text x="170.3" y="74.6">BTN6</text>
<text x="170.4" y="72.1">D7</text>
<text x="225.2" y="76.8">J25</text>
<text x="260.6" y="74.6">BTN11</text>
<text x="260.7" y="72.1">D31</text>
<text x="317.9" y="76.8">J20</text>
<text x="353.3" y="74.6">BTN16</text>
<text x="353.4" y="72.1">D26</text>
<text x="54.1" y="79.4">B1</text>
<text x="76.5" y="78.1">R17</text>
<text x="78.1" y="80.6">3.0k-1%-0603</text>
<text x="96.8" y="80.6">4.99k-1%-0603</text>
<text x="101.2" y="78.1">R27</text>
<text x="141.7" y="79.4">B6</text>
<text x="169.2" y="78.1">R12</text>
<text x="170.8" y="80.6">3.0k-1%-0603</text>
<text x="189.5" y="80.6">4.99k-1%-0603</text>
<text x="194" y="78.1">R22</text>
<text x="225.1" y="79.4">B11</text>
<text x="259.4" y="78.1">R49</text>
<text x="261" y="80.6">3.0k-1%-0603</text>
<text x="279.7" y="80.6">4.99k-1%-0603</text>
<text x="284.1" y="78.1">R40</text>
<text x="317.8" y="79.4">B16</text>
<text x="352.1" y="78.1">R54</text>
<text x="353.7" y="80.6">3.0k-1%-0603</text>
<text x="372.4" y="80.6">4.99k-1%-0603</text>
<text x="376.8" y="78.1">R45</text>
<text x="81.6" y="88.3">C14</text>
<text x="174.2" y="88.3">C9</text>
<text x="264.5" y="88.3">C26</text>
<text x="357.2" y="88.3">C31</text>
<text x="59" y="90.8">GND</text>
<text x="83.8" y="90.8">1nF-50V-10%-0603</text>
<text x="146.6" y="90.8">GND</text>
<text x="176.5" y="90.8">1nF-50V-10%-0603</text>
<text x="230.4" y="90.8">GND</text>
<text x="266.7" y="90.8">1nF-50V-10%-0603</text>
<text x="323.2" y="90.8">GND</text>
<text x="359.4" y="90.8">1nF-50V-10%-0603</text>
<text x="75.5" y="98.4">GND</text>
<text x="168.2" y="97.2">GND</text>
<text x="258.4" y="97.2">GND</text>
<text x="351.1" y="97.2">GND</text>
<text x="71.4" y="103.5">+5VD</text>
<text x="164.1" y="103.5">+5VD</text>
<text x="254.3" y="103.5">+5VD</text>
<text x="347" y="103.5">+5VD</text>
<text x="77.6" y="114">BTN2</text>
<text x="77.7" y="111.4">D3</text>
<text x="170.3" y="114">BTN7</text>
<text x="170.4" y="111.4">D8</text>
<text x="260.6" y="114">BTN12</text>
<text x="260.7" y="111.4">D30</text>
<text x="353.3" y="114">BTN17</text>
<text x="353.4" y="111.4">D25</text>
<text x="54.1" y="118.7">B2</text>
<text x="54.3" y="116.2">J3</text>
<text x="76.5" y="117.5">R16</text>
<text x="101.2" y="117.5">R26</text>
<text x="141.7" y="118.7">B7</text>
<text x="141.9" y="116.2">J8</text>
<text x="169.2" y="117.5">R11</text>
<text x="194" y="117.5">R21</text>
<text x="225.1" y="118.7">B12</text>
<text x="225.2" y="116.2">J24</text>
<text x="259.4" y="117.5">R50</text>
<text x="284.1" y="117.5">R41</text>
<text x="317.8" y="118.7">B17</text>
<text x="317.9" y="116.2">J19</text>
<text x="352.1" y="117.5">R55</text>
<text x="376.8" y="117.5">R46</text>
<text x="78.1" y="120">3.0k-1%-0603</text>
<text x="96.8" y="120">4.99k-1%-0603</text>
<text x="170.8" y="120">3.0k-1%-0603</text>
<text x="189.5" y="120">4.99k-1%-0603</text>
<text x="261" y="120">3.0k-1%-0603</text>
<text x="279.7" y="120">4.99k-1%-0603</text>
<text x="353.7" y="120">3.0k-1%-0603</text>
<text x="372.4" y="120">4.99k-1%-0603</text>
<text x="59" y="130.2">GND</text>
<text x="81.6" y="127.6">C13</text>
<text x="83.8" y="130.2">1nF-50V-10%-0603</text>
<text x="146.6" y="130.2">GND</text>
<text x="174.2" y="127.6">C8</text>
<text x="176.5" y="130.2">1nF-50V-10%-0603</text>
<text x="230.4" y="130.2">GND</text>
<text x="264.5" y="127.6">C27</text>
<text x="266.7" y="130.2">1nF-50V-10%-0603</text>
<text x="323.2" y="130.2">GND</text>
<text x="357.2" y="127.6">C32</text>
<text x="359.4" y="130.2">1nF-50V-10%-0603</text>
<text x="75.5" y="137.8">GND</text>
<text x="168.2" y="136.5">GND</text>
<text x="258.4" y="136.5">GND</text>
<text x="351.1" y="136.5">GND</text>
<text x="71.4" y="140.3">+5VD</text>
<text x="164.1" y="140.3">+5VD</text>
<text x="254.3" y="140.3">+5VD</text>
<text x="347" y="140.3">+5VD</text>
<text x="77.7" y="148.3">D4</text>
<text x="170.4" y="148.3">D9</text>
<text x="260.7" y="148.3">D29</text>
<text x="353.4" y="148.3">D24</text>
<text x="54.1" y="155.6">B3</text>
<text x="54.3" y="153">J4</text>
<text x="76.5" y="154.3">R15</text>
<text x="77.6" y="150.8">BTN3</text>
<text x="101.2" y="154.3">R25</text>
<text x="145.6" y="155.6">B8</text>
<text x="145.7" y="153">J9</text>
<text x="169.2" y="154.3">R10</text>
<text x="170.3" y="150.8">BTN8</text>
<text x="194" y="154.3">R20</text>
<text x="225.1" y="155.6">B13</text>
<text x="225.2" y="153">J23</text>
<text x="259.4" y="154.3">R51</text>
<text x="260.6" y="150.8">BTN13</text>
<text x="284.1" y="154.3">R42</text>
<text x="317.8" y="155.6">B18</text>
<text x="317.9" y="153">J18</text>
<text x="352.1" y="154.3">R56</text>
<text x="353.3" y="150.8">BTN18</text>
<text x="376.8" y="154.3">R47</text>
<text x="78.1" y="156.8">3.0k-1%-0603</text>
<text x="96.8" y="156.8">4.99k-1%-0603</text>
<text x="170.8" y="156.8">3.0k-1%-0603</text>
<text x="189.5" y="156.8">4.99k-1%-0603</text>
<text x="261" y="156.8">3.0k-1%-0603</text>
<text x="279.7" y="156.8">4.99k-1%-0603</text>
<text x="353.7" y="156.8">3.0k-1%-0603</text>
<text x="372.4" y="156.8">4.99k-1%-0603</text>
<text x="59" y="167">GND</text>
<text x="81.6" y="164.5">C12</text>
<text x="83.8" y="167">1nF-50V-10%-0603</text>
<text x="150.4" y="167">GND</text>
<text x="174.2" y="164.5">C7</text>
<text x="176.5" y="167">1nF-50V-10%-0603</text>
<text x="230.4" y="167">GND</text>
<text x="264.5" y="164.5">C28</text>
<text x="266.7" y="167">1nF-50V-10%-0603</text>
<text x="323.2" y="167">GND</text>
<text x="357.2" y="164.5">C33</text>
<text x="359.4" y="167">1nF-50V-10%-0603</text>
<text x="168.2" y="173.4">GND</text>
<text x="258.4" y="173.4">GND</text>
<text x="351.1" y="173.4">GND</text>
<text x="71.4" y="179.7">+5VD</text>
<text x="75.5" y="174.6">GND</text>
<text x="164.1" y="179.7">+5VD</text>
<text x="254.3" y="179.7">+5VD</text>
<text x="347" y="179.7">+5VD</text>
<text x="77.6" y="190.2">BTN4</text>
<text x="77.7" y="187.6">D5</text>
<text x="170.3" y="190.2">BTN9</text>
<text x="170.5" y="187.6">D10</text>
<text x="260.6" y="190.2">BTN14</text>
<text x="260.7" y="187.6">D28</text>
<text x="353.3" y="190.2">BTN19</text>
<text x="353.4" y="187.6">D23</text>
<text x="54.1" y="194.9">B4</text>
<text x="54.3" y="192.4">J5</text>
<text x="76.5" y="193.7">R14</text>
<text x="78.1" y="196.2">3.0k-1%-0603</text>
<text x="96.8" y="196.2">4.99k-1%-0603</text>
<text x="101.2" y="193.7">R24</text>
<text x="145.2" y="192.4">J10</text>
<text x="145.6" y="194.9">B9</text>
<text x="169.1" y="193.7">R9</text>
<text x="170.8" y="196.2">3.0k-1%-0603</text>
<text x="189.5" y="196.2">4.99k-1%-0603</text>
<text x="194" y="193.7">R19</text>
<text x="225.1" y="194.9">B14</text>
<text x="225.2" y="192.4">J22</text>
<text x="259.4" y="193.7">R52</text>
<text x="261" y="196.2">3.0k-1%-0603</text>
<text x="279.7" y="196.2">4.99k-1%-0603</text>
<text x="284.1" y="193.7">R43</text>
<text x="317.8" y="194.9">B19</text>
<text x="317.9" y="192.4">J17</text>
<text x="352.1" y="193.7">R57</text>
<text x="353.7" y="196.2">3.0k-1%-0603</text>
<text x="372.4" y="196.2">4.99k-1%-0603</text>
<text x="376.8" y="193.7">R48</text>
<text x="81.6" y="203.8">C11</text>
<text x="174.2" y="203.8">C6</text>
<text x="264.5" y="203.8">C29</text>
<text x="357.2" y="203.8">C34</text>
<text x="59" y="206.4">GND</text>
<text x="83.8" y="206.4">1nF-50V-10%-0603</text>
<text x="150.4" y="206.4">GND</text>
<text x="176.5" y="206.4">1nF-50V-10%-0603</text>
<text x="230.4" y="206.4">GND</text>
<text x="266.7" y="206.4">1nF-50V-10%-0603</text>
<text x="323.2" y="206.4">GND</text>
<text x="359.4" y="206.4">1nF-50V-10%-0603</text>
<text x="75.5" y="214">GND</text>
<text x="168.2" y="212.7">GND</text>
<text x="258.4" y="212.7">GND</text>
<text x="351.1" y="212.7">GND</text>
</g>
<g font-size="1.8" fill="#a90000">
<text x="57.3" y="41.7">1</text>
<text x="144.9" y="41.7">1</text>
<text x="228.7" y="41.7">1</text>
<text x="321.5" y="41.7">1</text>
<text x="57.3" y="44.2">2</text>
<text x="144.9" y="44.2">2</text>
<text x="228.7" y="44.2">2</text>
<text x="321.5" y="44.2">2</text>
<text x="57.3" y="81">1</text>
<text x="57.3" y="83.6">2</text>
<text x="144.9" y="81">1</text>
<text x="144.9" y="83.6">2</text>
<text x="228.7" y="81">1</text>
<text x="228.7" y="83.6">2</text>
<text x="321.5" y="81">1</text>
<text x="321.5" y="83.6">2</text>
<text x="57.3" y="120.4">1</text>
<text x="57.3" y="122.9">2</text>
<text x="144.9" y="120.4">1</text>
<text x="144.9" y="122.9">2</text>
<text x="228.7" y="120.4">1</text>
<text x="228.7" y="122.9">2</text>
<text x="321.5" y="120.4">1</text>
<text x="321.5" y="122.9">2</text>
<text x="57.3" y="157.2">1</text>
<text x="57.3" y="159.8">2</text>
<text x="148.7" y="157.2">1</text>
<text x="148.7" y="159.8">2</text>
<text x="228.7" y="157.2">1</text>
<text x="228.7" y="159.8">2</text>
<text x="321.5" y="157.2">1</text>
<text x="321.5" y="159.8">2</text>
<text x="57.3" y="196.6">1</text>
<text x="148.7" y="196.6">1</text>
<text x="228.7" y="196.6">1</text>
<text x="321.5" y="196.6">1</text>
<text x="57.3" y="199.1">2</text>
<text x="148.7" y="199.1">2</text>
<text x="228.7" y="199.1">2</text>
<text x="321.5" y="199.1">2</text>
</g>
<g font-size="1.8" fill="#0f0f0f">
<text x="64.8" y="44.1">BN0</text>
<text x="151.4" y="44.1">BN5</text>
<text x="238" y="44.1">BN10</text>
<text x="329.5" y="44.1">BN15</text>
<text x="64.8" y="83.5">BN1</text>
<text x="152.7" y="83.5">BN6</text>
<text x="236.8" y="83.5">BN11</text>
<text x="329.5" y="83.5">BN16</text>
<text x="64.8" y="122.8">BN2</text>
<text x="151.4" y="122.8">BN7</text>
<text x="236.8" y="122.8">BN12</text>
<text x="328.2" y="122.8">BN17</text>
<text x="64.8" y="159.7">BN3</text>
<text x="155.2" y="159.7">BN8</text>
<text x="236.8" y="159.7">BN13</text>
<text x="329.5" y="159.7">BN18</text>
<text x="64.8" y="199">BN4</text>
<text x="153.9" y="199">BN9</text>
<text x="236.8" y="199">BN14</text>
<text x="332" y="199">BN19</text>
</g>
<g font-size="1.8" fill="#725600">
<text x="114.5" y="45.1">BTN0</text>
<text x="207.2" y="45.1">BTN5</text>
<text x="298.6" y="45.1">BTN10</text>
<text x="391.4" y="45.1">BTN15</text>
<text x="114.5" y="84.5">BTN1</text>
<text x="207.2" y="84.5">BTN6</text>
<text x="298.6" y="84.5">BTN11</text>
<text x="391.4" y="84.5">BTN16</text>
<text x="114.5" y="123.8">BTN2</text>
<text x="207.2" y="123.8">BTN7</text>
<text x="298.6" y="123.8">BTN12</text>
<text x="391.4" y="123.8">BTN17</text>
<text x="114.5" y="160.7">BTN3</text>
<text x="207.2" y="160.7">BTN8</text>
<text x="298.6" y="160.7">BTN13</text>
<text x="391.4" y="160.7">BTN18</text>
<text x="114.5" y="200">BTN4</text>
<text x="207.2" y="200">BTN9</text>
<text x="298.6" y="200">BTN14</text>
<text x="391.4" y="200">BTN19</text>
</g>
</svg>
